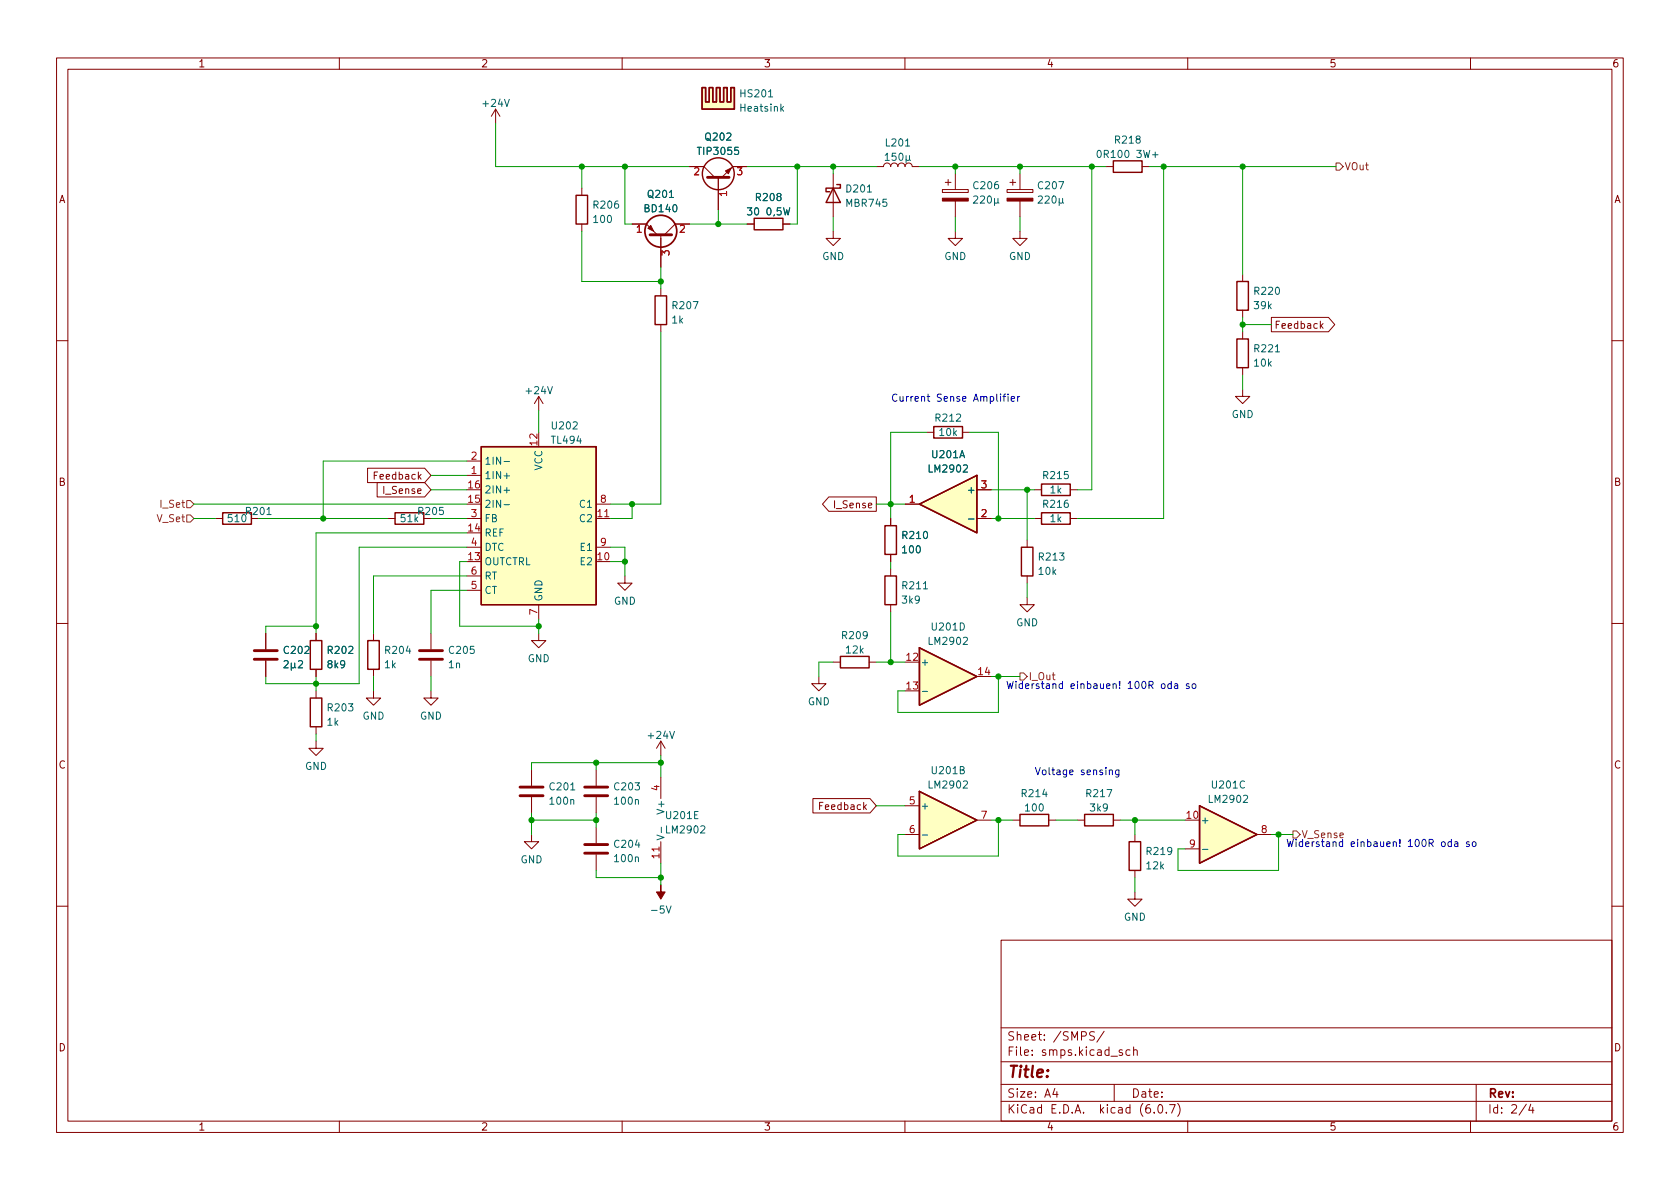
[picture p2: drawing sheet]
<svg xmlns="http://www.w3.org/2000/svg" width="297mm" height="210mm" viewBox="0 0 297 210" stroke-linecap="round" stroke-linejoin="round" font-family="sans-serif">
<g fill="none" stroke="#840000" stroke-width=".18">
<path d="M10 10.2h277v190.1h-277zM12 12.2h273v186.1h-273zM60 10.2v2M87.6 19.3l-.7 1.3M87.6 19.3v2.5M87.6 19.3l.8 1.3M110 10.2v2M160 10.2v2M210 10.2v2M260 10.2v2M102.9 33.3v1.2M102.9 39.6v1.3"/>
<path d="M111.8 39.6h2.5l1.9 1.9M121.9 29.5h2.6l1.9 1.9M121.9 39.6h-2.5l-1.9 1.9M127 31.4v5.7M132.1 29.5h-2.6l-1.9 1.9M132.1 39.6h1.2M138.4 39.6h1.3M147.3 30.7v7.6M154.9 29.5h1.3a.64 .64 0 0 1 .6-.7 .64 .64 0 0 1 .7 .7 .64 .64 0 0 1 .6-.7 .64 .64 0 0 1 .6 .7 .64 .64 0 0 1 .7-.7 .64 .64 0 0 1 .6 .7 .64 .64 0 0 1 .7-.7 .64 .64 0 0 1 .6 .7h1.3M166.6 33.5h4.6v.5h-4.6zM167.1 32.3h1M167.6 31.7v1.1"/>
<path d="M168.9 30.7v2.8M168.9 35.6v2.7M178.1 33.5h4.5v.5h-4.5zM178.6 32.3h1M179.1 31.7v1.1M180.3 30.7v2.8M180.3 35.6v2.7M195.6 29.5h1.2M201.9 29.5h1.3M116.8 41.5v5.7M116.8 51v1.3M116.8 57.4v1.3"/>
<path d="M147.3 40.9v1.3h1.3l-1.3 1.2-1.3-1.2h1.3M168.9 40.9v1.3h1.3l-1.3 1.2-1.3-1.2h1.3M180.3 40.9v1.3h1.3l-1.3 1.2-1.2-1.2h1.2M219.7 48.5v1.3M219.7 54.9v1.2M219.7 58.7v1.2M224.8 56.1h10.1l1.1 1.3-1.1 1.3h-10.1zM233.6 57.6l.3 .5M233.9 57.2l-.5 .5M10 60.2h2M95.2 70.1v2.5M95.2 70.1l-.7 1.3"/>
<path d="M95.2 70.1l.8 1.3M163.8 76.4h1.3M170.2 76.4h1.2M219.7 68.8v1.3h1.3l-1.3 1.3-1.3-1.3h1.3M219.7 65v1.3M285 60.2h2M38.1 91.7h1.3M65 82.8h10.1l1.1 1.3-1.1 1.2h-10.1zM66.7 85.3h8.4l1.1 1.3-1.1 1.3h-8.4zM68.6 91.7h1.2M82.5 84.1h2.6M82.5 91.7h2.6"/>
<path d="M82.5 81.5h2.6M82.5 96.8h2.6M105.4 91.7h2.5M105.4 96.8h2.5M105.4 89.1h2.5M146.5 87.9h8.4v2.5h-8.4l-1.1-1.3zM157.5 91.7v1.3M157.5 98v1.3M160 89.1h2.6M172.7 91.7h2.6M172.7 86.6h2.6M181.6 95.5v1.3"/>
<path d="M182.9 91.7h1.2M182.9 86.6h1.2M189.2 91.7h1.3M189.2 86.6h1.3M10 110.2h2M47 112v2.8M47 116.8v2.8M55.9 112v1.3M55.9 118.4v1.2M66 112v1.3M66 118.4v1.2M76.2 112v2.8"/>
<path d="M76.2 116.8v2.8M82.5 104.4h2.6M82.5 101.8h2.6M95.2 112v1.3h1.3l-1.3 1.2-1.2-1.2h1.2M95.2 106.9v2.6M110.5 101.8v1.3h1.3l-1.3 1.3-1.3-1.3h1.3M144.8 119.6v1.3h1.2l-1.2 1.3-1.3-1.3h1.3M147.3 117.1h1.3M153.7 117.1h1.2M157.5 100.6v1.2M157.5 106.9v1.3M181.6 105.7v1.2h1.3l-1.3 1.3-1.3-1.3h1.3"/>
<path d="M181.6 101.8v1.3M285 110.2h2M55.9 131.1v1.2h1.2l-1.2 1.3-1.3-1.3h1.3M55.9 122.2v1.2M55.9 128.5v1.3M66 122.2v1.2h1.3l-1.3 1.3-1.2-1.3h1.2M76.2 122.2v1.2h1.3l-1.3 1.3-1.3-1.3h1.3M94 136.1v2.8M105.4 136.1v2.8M116.8 131.1v2.5M116.8 137.4v3.8M116.8 131.1l-.7 1.2"/>
<path d="M116.8 131.1l.8 1.2M94 147.6v1.2h1.2l-1.2 1.3-1.3-1.3h1.3M94 141v2.8M105.4 141v2.8M105.4 146.3v2.8M105.4 151.1v2.8M116.8 148.8v3.8M143.7 141.2h10.1l1.1 1.3-1.1 1.3h-10.1zM160 147.6h2.6M160 142.5h2.6M172.7 145h2.6M179.1 145h1.2"/>
<path d="M185.4 145h1.3M190.5 145h1.3M196.8 145h1.3M200.7 157.7v1.3h1.2l-1.2 1.3-1.3-1.3h1.3M200.7 147.6v1.2M200.7 153.9v1.3M209.5 150.1h2.6M222.2 147.6h2.6M10 160.2h2M177 166.3h108v32h-108zM285 160.2h2M60 198.3v2"/>
<path d="M110 198.3v2M160 198.3v2M177 194.8h108M177 191.8h108M177 187.8h108M177 181.8h108M186.5 192.5l-.4 1h1M186.9 193v1M193.5 182.5l-.6-.1-.3 .3 .2 .4 .6 .3v.4l-.2 .1h-.6M195.2 182.4l-1.3 1.9M197 191.8v3M198.4 185.7l-.3-.1-.2 .2v.3l.5 .1v.4h-.5"/>
<path d="M199.8 185.7l-.4-.1-.3 .3v.4l.1 .3h.6M200.4 185.8l.2-.2 .4 .1 .1 .9M200.4 185.1v1.5M204.1 196.7v.1M204.9 195.4l.2-.1a.81 .81 0 0 1 .6 .7 .81 .81 0 0 1-.3 .8h-.2a.81 .81 0 0 1-.6-.6 .81 .81 0 0 1 .3-.8zM206.2 196.7v.1M206.8 195.3h1l-.7 1.5M208.2 195.1a1.72 1.72 0 0 1 0 2.3M210 198.3v2M260 198.3v2M261 191.8v6.5M269.9 195.3l-1.3 1.9"/>
<path d="M270.6 195.3l-.3 1h.9M271 195.8v1"/>
</g>
<g fill="#ffffc2" stroke="#ffffc2" stroke-width=".18">
<path d="M85.1 79h20.3v27.9h-20.3z"/>
<path d="M162.6 89.1l10.1-5v10.1z"/>
<path d="M162.6 114.5l10.1 5.1-10.1 5.1z"/>
<path d="M212.1 142.5l10.1 5.1-10.1 5z"/>
<path d="M162.6 139.9l10.1 5.1-10.1 5.1z"/>
<path d="M124.1 15.5h.7v2.5h.6v-2.5h.6v2.5h.7l-.7 1.3h-1.9z"/>
<path d="M126.7 15.5h.6v2.5h.6v-2.5h.7v2.5h.6v-2.5h.6v3.8h-3.8l.7-1.3z"/>
</g>
<g fill="none" stroke="#840000" stroke-width=".25">
<path d="M124.1 15.5h.7v2.5h.6v-2.5h.6v2.5h.7v-2.5h.6v2.5h.6v-2.5h.7v2.5h.6v-2.5h.6v3.8h-5.7zM101.9 34.5h2v5.1h-2zM133.3 38.6h5.1v2h-5.1zM147.3 33.3l1.3 2.5h-2.6zM148 32.6h.6v.7h-2.6v.6h.7M196.8 28.4h5.1v2.1h-5.1zM115.8 52.3h2.1v5.1h-2.1zM218.7 49.8h2v5.1h-2zM218.7 59.9h2v5.1h-2zM85.1 79h20.3v27.9h-20.3zM165.1 75.4h5.1v2.1h-5.1zM39.4 90.7h5v2h-5z"/>
<path d="M69.8 90.7h5.1v2h-5.1zM156.5 93h2v5h-2zM162.6 89.1l10.1-5v10.1zM180.6 96.8h2v5h-2zM184.1 90.7h5.1v2h-5.1zM184.1 85.6h5.1v2h-5.1zM54.9 113.3h2v5.1h-2zM65 113.3h2.1v5.1h-2.1zM148.6 116.1h5.1v2h-5.1zM156.5 101.8h2v5.1h-2zM162.6 114.5l10.1 5.1-10.1 5.1zM54.9 123.4h2v5.1h-2z"/>
<path d="M162.6 139.9l10.1 5.1-10.1 5.1zM180.3 144h5.1v2h-5.1zM191.8 144h5v2h-5zM199.6 148.8h2.1v5.1h-2.1zM212.1 142.5l10.1 5.1-10.1 5z"/>
<circle cx="127" cy="30.7" r="2.82"/>
</g>
<g fill="none" stroke="#006464" stroke-width=".18">
<path d="M156.5 27.5l.4-.4v1.3M156.5 28.4h.7M158.4 27.1h-.6l-.1 .6 .2-.1h.4l.1 .2v.4l-.2 .2-.5-.2M159.1 27.2l.1-.1a.68 .68 0 0 1 .5 .6 .68 .68 0 0 1-.5 .7l-.1-.2-.2-.3zM160.2 27.5v1.3M160.8 28.2l.2 .2M160.8 27.5l-.1 .8-.3 .1-.2-.2M172.2 34.8l.4-.1 .3 .3-.8 .9h.8M173.4 34.8l.4-.1 .3 .3-.8 .9h.8M174.7 34.8l.2-.1a.68 .68 0 0 1 .4 .6 .68 .68 0 0 1-.4 .6l-.2-.1-.1-.4zM175.8 35.1v1.2M176.4 35.7l.2 .2"/>
<path d="M176.4 35.1v.8h-.4l-.2-.2M183.6 34.8l.5-.1 .2 .3-.8 .9h.8M184.8 34.8l.5-.1 .2 .3-.8 .9h.8M186.1 34.8l.2-.1a.68 .68 0 0 1 .4 .6 .68 .68 0 0 1-.4 .6l-.2-.1-.1-.4zM187.3 35.1v1.2M187.9 35.7l.2 .2M187.9 35.1l-.1 .8h-.3l-.2-.2M194.1 26.7l.2-.1a.68 .68 0 0 1 .4 .6 .68 .68 0 0 1-.4 .7l-.2-.2-.1-.3zM203.8 27.4h.9M89.1 84.2h1M89.1 89.2h1M89.1 86.7h1"/>
<path d="M89.1 81.6h1M171.2 91.8h1M50.2 116.9l.5-.1 .3 .4-.8 .9h.8M51.5 117.2v1.3M52.1 117.9l.2 .2M52.1 117.2l-.1 .8-.3 .1-.2-.2M52.8 116.9l.5-.1 .2 .4-.8 .9h.8M163.1 122.3h.9M116.1 147.7l1.3 .4-1.3 .4M116.9 146.3v.9M163.1 147.7h.9M212.6 150.2h1"/>
</g>
<g fill="#840000" stroke="#840000" stroke-width=".18">
<path d="M178.1 35h4.5v.6h-4.5z"/>
<path d="M116.8 156.5v1.2h.8l-.8 1.3-.7-1.3h.7z"/>
<path d="M166.6 35h4.6v.6h-4.6z"/>
<path d="M128.3 30.2l1-.5-.5 1z"/>
<path d="M114.6 40.4l.5-.5 .5 1z"/>
</g>
<path d="M125.1 31.4h3.8M45 116.6h4M45 115.1h4M74.2 116.6h4M74.2 115.1h4M91.9 139.2h4.1M103.4 139.2h4M91.9 140.7h4.1M103.4 150.9h4M103.4 149.3h4M103.4 140.7h4" fill="none" stroke="#840000" stroke-width=".51"/>
<path d="M114.9 41.5h3.8z" fill="#840000" stroke="#840000" stroke-width=".51"/>
<circle cx="116.8" cy="40.9" r="2.82" fill="none" stroke="#840000" stroke-width=".3"/>
<path d="M236.2 28.8h.7l.6 .7-.6 .6h-.7zM33 91.1h.7l.6 .6-.6 .6h-.7zM33 88.5h.7l.6 .6-.6 .7h-.7zM180.3 119h.7l.6 .6-.6 .7h-.7zM228.6 146.9h.6l.7 .7-.7 .6h-.6z" fill="none" stroke="#725600" stroke-width=".18"/>
<g fill="none" stroke="#0000c2" stroke-width=".18">
<path d="M176.9 69.7v.1M176.9 70.1v.9M177.3 70.1h.5M177.8 69.7l-.3 .2v1.1M178.2 69.7v.1M178.2 70.1v.9M178.8 70.5l.6-.1-.1-.2-.3-.1-.2 .2v.6h.5M179.9 70.1v.9M180.3 70.1l-.4 .3M196.1 136.3l.2-.1h.3l.1 .8M196.1 136.2v.8M197.8 136.2v1l-.2 .2h-.3"/>
<path d="M197.8 136.2h-.3l-.3 .2 .1 .5h.5M207.1 121l-.4-.1-.2 .3 .1 .5h.5M207.1 120.5v1.3M207.7 121h.5v.8M208.2 121.2l-.4 .1-.2 .2 .2 .3 .4-.1M210.2 121l-.3-.1-.2 .2 .1 .2 .4 .1v.3h-.5M210.9 121l.3-.1 .2 .3v.3l-.2 .3-.3-.1-.1-.2zM256.6 148.9h-.3l-.3 .2 .1 .5h.5M256.6 148.4v1.3M257.2 148.9h.5l.1 .8M257.8 149.2h-.5l-.1 .2 .1 .3 .5-.1M259.8 148.9h-.3l-.2 .1v.2l.5 .1v.3h-.5"/>
<path d="M260.4 149l.1-.1 .4 .1 .1 .5-.1 .1-.4 .1-.1-.1z"/>
</g>
<g fill="none" stroke="#009600" stroke-width=".18">
<path d="M87.6 21.8v7.7h34.3M102.9 29.5v3.8M110.5 29.5v10.1h1.3M121.9 39.6h10.2M127 37.1v2.5M132.1 29.5h22.8M141 29.5v10.1h-1.3M147.3 29.5v1.2M147.3 38.3v2.6M162.6 29.5h33M168.9 29.5v1.2M168.9 38.3v2.6"/>
<path d="M180.3 29.5v1.2M180.3 38.3v2.6M193 29.5v57.1h-2.5M203.2 29.5h33M205.7 29.5v62.2h-15.2M219.7 29.5v19M102.9 40.9v8.9h13.9M116.8 47.2v3.8M116.8 58.7v30.4h-8.9M219.7 57.4h5.1M219.7 56.1v2.6M95.2 72.6v3.8"/>
<path d="M163.8 76.4h-6.3v15.3M171.4 76.4h5.1v15.3M219.7 66.3v2.5M34.3 89.1h48.2M34.3 91.7h3.8M45.7 91.7h22.9M76.2 91.7h6.3M76.2 84.1h6.3M76.2 86.6h6.3M82.5 96.8h-19v24.1h-16.5v-1.3M82.5 99.3h-1.2v11.4h13.9M82.5 94.2h-26.6v17.8"/>
<path d="M82.5 81.5h-25.4v10.2M107.9 96.8h2.6v5M107.9 99.3h2.6M111.8 89.1v2.6h-3.9M154.9 89.1h5.1M157.5 99.3v1.3M175.3 91.7h7.6M175.3 86.6h7.6M181.6 86.6v8.9M55.9 110.7h-8.9v1.3M55.9 119.6v2.6M66 119.6v2.6"/>
<path d="M76.2 119.6v2.6M82.5 101.8h-16.5v10.2M82.5 104.4h-6.3v7.6M95.2 109.5v2.5M147.3 117.1h-2.5v2.5M154.9 117.1h5.1M157.5 108.2v8.9M175.3 119.6h5M176.5 119.6v6.4h-17.8v-3.8h1.3M181.6 103.1v2.6M55.9 129.8v1.3M105.4 134.9v1.2"/>
<path d="M116.8 133.6v3.8M116.8 134.9h-22.8v1.2M94 145h11.4M94 143.8v3.8M105.4 143.8v2.5M105.4 153.9v1.3h11.4M116.8 152.6v3.9M154.9 142.5h5.1M175.3 145h3.8M176.5 145v6.4h-17.8v-3.8h1.3M186.7 145h3.8M198.1 145h11.4"/>
<path d="M200.7 145v2.6M200.7 155.2v2.5M224.8 147.6h3.8M226.1 147.6v6.3h-17.8v-3.8h1.2"/>
</g>
<g fill="#009600" stroke="#009600" stroke-width=".18">
<circle cx="176.5" cy="91.7" r=".46"/>
<circle cx="181.6" cy="86.6" r=".46"/>
<circle cx="168.9" cy="29.5" r=".46"/>
<circle cx="157.5" cy="89.1" r=".46"/>
<circle cx="147.3" cy="29.5" r=".46"/>
<circle cx="105.4" cy="134.9" r=".46"/>
<circle cx="116.8" cy="155.2" r=".46"/>
<circle cx="105.4" cy="145" r=".46"/>
<circle cx="94" cy="145" r=".46"/>
<circle cx="110.5" cy="99.3" r=".46"/>
<circle cx="95.2" cy="110.7" r=".46"/>
<circle cx="116.8" cy="134.9" r=".46"/>
<circle cx="157.5" cy="117.1" r=".46"/>
<circle cx="102.9" cy="29.5" r=".46"/>
<circle cx="110.5" cy="29.5" r=".46"/>
<circle cx="111.8" cy="89.1" r=".46"/>
<circle cx="127" cy="39.6" r=".46"/>
<circle cx="141" cy="29.5" r=".46"/>
<circle cx="116.8" cy="49.8" r=".46"/>
<circle cx="55.9" cy="110.7" r=".46"/>
<circle cx="57.1" cy="91.7" r=".46"/>
<circle cx="55.9" cy="120.9" r=".46"/>
<circle cx="200.7" cy="145" r=".46"/>
<circle cx="176.5" cy="145" r=".46"/>
<circle cx="176.5" cy="119.6" r=".46"/>
<circle cx="226.1" cy="147.6" r=".46"/>
<circle cx="180.3" cy="29.5" r=".46"/>
<circle cx="205.7" cy="29.5" r=".46"/>
<circle cx="193" cy="29.5" r=".46"/>
<circle cx="219.7" cy="57.4" r=".46"/>
<circle cx="219.7" cy="29.5" r=".46"/>
</g>
<text font-size="2.8" fill="#840000" x="178" y="190.6">Title:</text>
<g font-size="2.1" fill="#840000">
<text x="178" y="184">Sheet: /SMPS/</text>
<text x="178" y="186.7">File: smps.kicad_sch</text>
<text x="178" y="196.9">KiCad E.D.A. kicad (6.0.7)</text>
<text x="178" y="194.1">Size: A4</text>
<text x="200" y="194.1">Date:</text>
<text x="263" y="194.1">Rev:</text>
<text x="263" y="196.9">Id: 2/4</text>
</g>
<g font-size="1.8" fill="#840000">
<text x="35" y="11.9">1</text>
<text x="85" y="11.9">2</text>
<text x="135" y="11.9">3</text>
<text x="185" y="11.9">4</text>
<text x="235" y="11.9">5</text>
<text x="285" y="11.9">6</text>
<text x="10.3" y="35.9">A</text>
<text x="285.3" y="35.9">A</text>
<text x="225.3" y="58.1">Feedback</text>
<text x="10.3" y="85.9">B</text>
<text x="66.6" y="84.8">Feedback</text>
<text x="68.1" y="87.3">I_Sense</text>
<text x="147.8" y="89.9">I_Sense</text>
<text x="285.3" y="85.9">B</text>
<text x="10.3" y="135.9">C</text>
<text x="285.3" y="135.9">C</text>
<text x="145.4" y="143.2">Feedback</text>
<text x="10.3" y="185.9">D</text>
<text x="285.3" y="185.9">D</text>
<text x="35" y="199.9">1</text>
<text x="85" y="199.9">2</text>
<text x="135" y="199.9">3</text>
<text x="185" y="199.9">4</text>
<text x="235" y="199.9">5</text>
<text x="285" y="199.9">6</text>
</g>
<g font-size="1.8" fill="#006464">
<text x="131.1" y="17.2">HS201</text>
<text x="85.5" y="18.9">+24V</text>
<text x="131.1" y="19.7">Heatsink</text>
<text x="123.7" y="27.4">TIP3055</text>
<text x="124.8" y="24.8">Q202</text>
<text x="156.7" y="25.9">L201</text>
<text x="194.7" y="27.9">0R100 3W+</text>
<text x="197.3" y="25.4">R218</text>
<text x="114.7" y="35">Q201</text>
<text x="133.8" y="35.5">R208</text>
<text x="149.8" y="34">D201</text>
<text x="172.2" y="33.4">C206</text>
<text x="183.7" y="33.4">C207</text>
<text x="105.1" y="36.9">R206</text>
<text x="105.1" y="39.4">100</text>
<text x="114.1" y="37.5">BD140</text>
<text x="132.6" y="38.1">30 0,5W</text>
<text x="149.8" y="36.6">MBR745</text>
<text x="145.4" y="46">GND</text>
<text x="166.9" y="46">GND</text>
<text x="178.4" y="46">GND</text>
<text x="221.9" y="52.1">R220</text>
<text x="118.8" y="57.2">1k</text>
<text x="119" y="54.7">R207</text>
<text x="221.8" y="54.7">39k</text>
<text x="221.8" y="64.8">10k</text>
<text x="221.9" y="62.3">R221</text>
<text x="93.2" y="69.7">+24V</text>
<text x="97.7" y="75.9">U202</text>
<text x="165.5" y="74.5">R212</text>
<text x="166.2" y="77.1">10k</text>
<text x="217.7" y="73.9">GND</text>
<text x="85.6" y="82.2">1IN-</text>
<text x="95.9" y="83.2" transform="rotate(-90 95.9 83.2)">VCC</text>
<text x="97.6" y="78.5">TL494</text>
<text x="164.4" y="83.5">LM2902</text>
<text x="164.9" y="81">U201A</text>
<text x="85.6" y="84.7">1IN+</text>
<text x="85.6" y="89.8">2IN-</text>
<text x="85.6" y="87.2">2IN+</text>
<text x="102.6" y="89.8">C1</text>
<text x="171.6" y="87.2">+</text>
<text x="184.6" y="89.8">R216</text>
<text x="184.6" y="84.7">R215</text>
<text x="185.7" y="87.2">1k</text>
<text x="40.4" y="92.3">510</text>
<text x="43.6" y="91.1">R201</text>
<text x="70.9" y="92.3">51k</text>
<text x="74.1" y="91.1">R205</text>
<text x="85.6" y="94.9">REF</text>
<text x="85.6" y="92.3">FB</text>
<text x="102.6" y="92.3">C2</text>
<text x="159.7" y="95.3">R210</text>
<text x="185.7" y="92.3">1k</text>
<text x="85.6" y="99.9">OUTCTRL</text>
<text x="85.6" y="97.4">DTC</text>
<text x="102.7" y="99.9">E2</text>
<text x="102.7" y="97.4">E1</text>
<text x="159.7" y="97.8">100</text>
<text x="183.7" y="101.6">10k</text>
<text x="183.8" y="99.1">R213</text>
<text x="85.6" y="105">CT</text>
<text x="85.6" y="102.5">RT</text>
<text x="95.9" y="106.4" transform="rotate(-90 95.9 106.4)">GND</text>
<text x="108.5" y="106.9">GND</text>
<text x="159.6" y="106.7">3k9</text>
<text x="159.7" y="104.2">R211</text>
<text x="149" y="113">R209</text>
<text x="164.9" y="111.5">U201D</text>
<text x="179.6" y="110.7">GND</text>
<text x="50.3" y="115.6">C202</text>
<text x="58" y="118.2">8k9</text>
<text x="58.1" y="115.6">R202</text>
<text x="68" y="118.2">1k</text>
<text x="68.2" y="115.6">R204</text>
<text x="79.3" y="118.2">1n</text>
<text x="79.5" y="115.6">C205</text>
<text x="93.3" y="117.1">GND</text>
<text x="149.7" y="115.5">12k</text>
<text x="162.7" y="117.7">+</text>
<text x="164.4" y="114">LM2902</text>
<text x="58.1" y="125.8">R203</text>
<text x="142.8" y="124.7">GND</text>
<text x="57.9" y="128.3">1k</text>
<text x="64.1" y="127.2">GND</text>
<text x="74.2" y="127.2">GND</text>
<text x="114.8" y="130.7">+24V</text>
<text x="53.9" y="136.1">GND</text>
<text x="164.9" y="136.9">U201B</text>
<text x="97.3" y="139.7">C201</text>
<text x="97.4" y="142.3">100n</text>
<text x="108.7" y="139.7">C203</text>
<text x="108.8" y="142.3">100n</text>
<text x="117.5" y="143.6" transform="rotate(-90 117.5 143.6)">V+</text>
<text x="162.7" y="143.1">+</text>
<text x="164.4" y="139.4">LM2902</text>
<text x="180.8" y="140.9">R214</text>
<text x="181.4" y="143.5">100</text>
<text x="192.2" y="140.9">R217</text>
<text x="192.8" y="143.5">3k9</text>
<text x="213.9" y="142">LM2902</text>
<text x="214.4" y="139.4">U201C</text>
<text x="108.7" y="149.9">C204</text>
<text x="117.9" y="144.8">U201E</text>
<text x="118" y="147.4">LM2902</text>
<text x="212.2" y="145.7">+</text>
<text x="92" y="152.6">GND</text>
<text x="108.8" y="152.4">100n</text>
<text x="202.8" y="153.7">12k</text>
<text x="202.9" y="151.2">R219</text>
<text x="115.5" y="161.5">-5V</text>
<text x="198.7" y="162.8">GND</text>
</g>
<g font-size="1.8" fill="#a90000">
<text x="122.7" y="31">2</text>
<text x="128.5" y="34.7" transform="rotate(-90 128.5 34.7)">1</text>
<text x="130.3" y="31">3</text>
<text x="112.5" y="41.1">1</text>
<text x="120.2" y="41.1">2</text>
<text x="118.4" y="45.2" transform="rotate(-90 118.4 45.2)">3</text>
<text x="83.3" y="83.8">1</text>
<text x="83.3" y="81.3">2</text>
<text x="95" y="78.7" transform="rotate(-90 95 78.7)">12</text>
<text x="82.8" y="88.9">15</text>
<text x="82.8" y="86.4">16</text>
<text x="106.2" y="88.9">8</text>
<text x="160.8" y="88.9">1</text>
<text x="173.5" y="86.4">3</text>
<text x="82.8" y="94">14</text>
<text x="83.3" y="91.4">3</text>
<text x="105.7" y="91.4">11</text>
<text x="173.5" y="91.4">2</text>
<text x="82.8" y="99.1">13</text>
<text x="83.3" y="96.5">4</text>
<text x="83.3" y="101.6">6</text>
<text x="105.7" y="99.1">10</text>
<text x="106.2" y="96.5">9</text>
<text x="83.3" y="104.1">5</text>
<text x="95" y="108.7" transform="rotate(-90 95 108.7)">7</text>
<text x="160.3" y="116.8">12</text>
<text x="173" y="119.4">14</text>
<text x="160.3" y="121.9">13</text>
<text x="116.6" y="139.8" transform="rotate(-90 116.6 139.8)">4</text>
<text x="160.8" y="142.2">5</text>
<text x="160.8" y="147.3">6</text>
<text x="173.5" y="144.8">7</text>
<text x="209.8" y="144.8">10</text>
<text x="210.3" y="149.9">9</text>
<text x="223" y="147.3">8</text>
<text x="116.6" y="151.7" transform="rotate(-90 116.6 151.7)">11</text>
</g>
<g font-size="1.8" fill="#725600">
<text x="237.7" y="30.1">VOut</text>
<text x="28.6" y="89.8">I_Set</text>
<text x="27.9" y="92.3">V_Set</text>
</g>
<g font-size="1.8" fill="#0000c2">
<text x="157.5" y="71">Current Sense Amplifier</text>
<text x="177.8" y="121.8">Widerstand einbauen! 100R oda so</text>
<text x="181.8" y="120.3">I_Out</text>
<text x="182.9" y="137.1">Voltage sensing</text>
<text x="227.3" y="149.8">Widerstand einbauen! 100R oda so</text>
<text x="230.1" y="148.2">V_Sense</text>
</g>
</svg>
